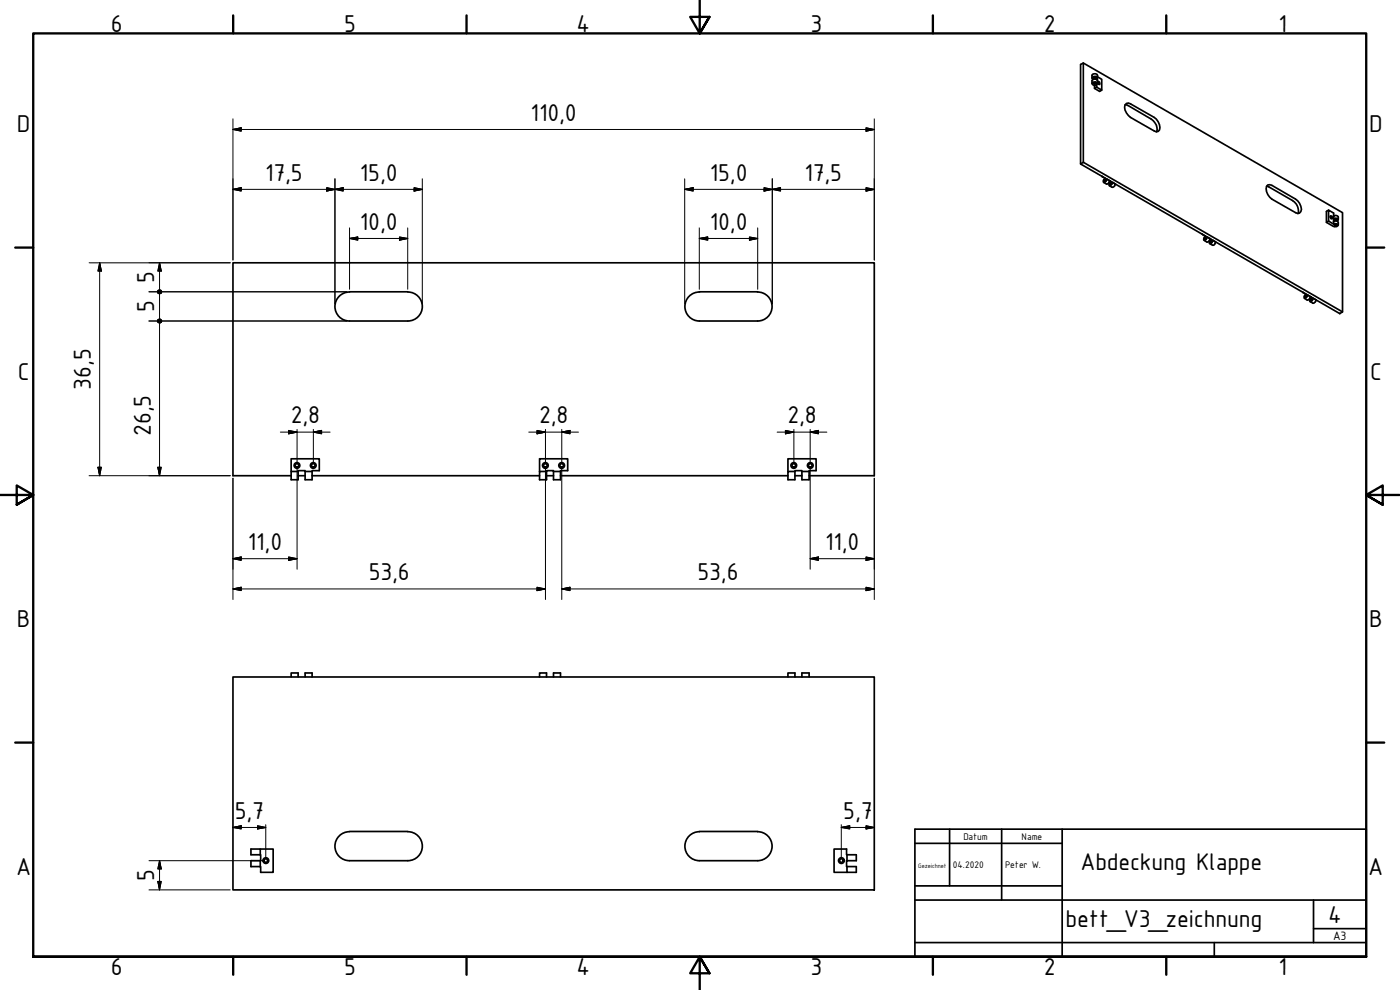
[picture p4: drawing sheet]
<svg xmlns="http://www.w3.org/2000/svg" width="420mm" height="297mm" viewBox="0 0 420 297" stroke-linecap="round" stroke-linejoin="round" font-family="sans-serif">
<!-- layer: Sichtbar (ISO) -->
<g fill="none" stroke="#000" stroke-width=".51">
<path d="M325.1 18.9v29.8M327.7 25v-.8a.95 .95 0 0 1 1.7 0v.8M327.7 23.4v-.8a.95 .95 0 0 1 1.7 0v.8M327.8 24.8a1 1 0 0 1 1.6 .3l-.9 .6-.6-.3zM328.2 24.9h.6l.1 .2-.5 .2zM328.2 23.2h.6l.1 .2-.5 .2-.2-.1zM328.5 25.7v.8l.6-.4M328.5 26.5l1.5 .9 .6-.4M329 23.8l.1 .1M329.1 23.7l.3-.3-.2-.3-1-.1-.4 .2 .2 .7M329.1 25.4v.7M329.4 23l1.2 .8v3.2l-1.5-.9"/>
<path d="M329.4 24.8l.2-.1 .2 .2 .1 .3-.2 .1M329.6 24.4l.5 .5-.2 .5-.3-.3zM337.6 31.5l.5-.5 .5-.1 .7 .3 7.1 4a3.7 3.7 0 0 1 1.6 3.8l-.4 .4-.6 .1-.6-.2-7.1-4.1a3.9 3.9 0 0 1-1.7-3.7zM337.7 31.4l.8 .2 7 4.1a3.3 3.3 0 0 1 1.6 3.8M324.3 49.2l.8-.5 77.8 44.9-.8 .5zM324.3 49.2v-29.8l.8-.5 77.8 44.9v29.8M330.7 52.9h.1M330.8 52.9l.8 .5-.5 .9 .2 .5 .4-.2 .5-.8 .9 .4M331.4 54l.5-.2-.2 .6-.4-.1zM333.1 54.3l.2 .1-.5 .8 .3 .5 .3-.1 .5-.9 .9 .5a1 1 0 0 1-1 1l-.9-.5M333.1 54.2a1.06 1.06 0 0 1-1 1l-.9-.5M333.4 54.7l.2 .4-.5 .4-.1-.2z"/>
<path d="M380.1 55.9l7.8 4.3a3.6 3.6 0 0 1 1.7 3.9M380.5 55.5l1.2 .1 7.1 4.1a3.6 3.6 0 0 1 1.6 3.8l-.4 .4-.6 .2-.6-.3-7.1-4.1a3.8 3.8 0 0 1-1.6-3.8zM360.9 70.3l.8 .5M361.5 71.4l.4-.2-.1 .6-.3 .1zM361.8 70.8l-.4 .4-.1 .8h.5l.5-.8 .9 .4a1.17 1.17 0 0 1-1 1l-.8-.5M363.2 71.7l.2 .2-.5 .7 .1 .4h.5l.5-.9 .9 .5-.7 1-1.2-.5M363.2 72.3l.5-.1-.2 .6-.4-.2zM398.7 63l-.6 .4v3.3l2.1 1.2 .9 .1 .4-.3 .1-.3-.3-.2h-1.1M398.7 66.3l-.6 .4M399.2 64.8l.6 .2v.6h-.3zM399.2 65.1l.4 .1-.1 .4M400.2 64.8a1.09 1.09 0 0 1 1.4 .3v.8"/>
<path d="M400.2 65.6v.8M400.2 65.6l1.1-.1 .3 .3v.3l-.4 .2M400.2 66.4a.94 .94 0 0 1 1.4 .3v.8M400.2 65.6v-1.7l-1.5-.9v3.3l1.5 .9M400.2 66.4v.8M400.2 66.3h.2M400.5 65.8h.6l.1 .2-.5 .2-.3-.2zM400.5 67.4l.2-.1 .5 .2-.5 .2-.3-.1zM104.9 87.6a4.3 4.3 0 0 0-4.4 4.4 4.3 4.3 0 0 0 4.4 4.3h17.5a4.3 4.3 0 0 0 4.3-4.3 4.3 4.3 0 0 0-4.3-4.4M104.9 87.6h17.5M209.9 96.3h17.5M209.9 87.6h17.5"/>
<path d="M209.9 87.6a4.3 4.3 0 0 0-4.4 4.4 4.3 4.3 0 0 0 4.4 4.3M227.4 87.6a4.3 4.3 0 0 1 4.3 4.4 4.3 4.3 0 0 1-4.3 4.3M391 87.7h.1M391 87.7l.9 .5-.5 .9 .2 .4 .9-.9 .8 .4a1.17 1.17 0 0 1-1 1l-.8-.5M391.7 88.8l.4-.2-.2 .6-.4-.1zM393.3 89.1h.3M393.4 89.7l.4-.1v.3l-.4 .3zM393.5 89.2l-.3 .4-.1 .8h.5l.5-.9 .9 .5-.7 1-1.1-.5M87.4 142.7h-17.5v-63.8h192.5v63.8h-19.6M87.4 141.5v-3.8h8.4v3.5h-2.1v2.7h-2.1v-2.7h-2.1v2.7h-2.1v-2.4h2.1M89.5 142.7h2.1M91.6 141.5h2.1"/>
<path d="M93.7 142.7h68.2M161.9 141.5v-3.8h8.5v3.5h-2.2v2.7h-2.1v-2.7h-2.1v2.7h-2.1v-2.4h2.1M164 142.7h2.1M166.1 141.5h2.1M168.2 142.7h68.3M236.5 141.5v-3.8h8.4v3.5h-2.1v2.7h-2.1v-2.7h-2.1v2.7h-2.1v-2.4h2.1M238.6 142.7h2.1M240.7 141.5h2.1M69.9 203.1h192.5v63.9h-192.5zM87.4 203.1v-1.2h2.1v1.2M91.6 203.1v-1.2h2.1v1.2M161.9 203.1v-1.2h2.1v1.2"/>
<path d="M166.1 203.1v-1.2h2.1v1.2M236.5 203.1v-1.2h2.1v1.2M240.7 203.1v-1.2h2.1v1.2M78.1 254.7h3.9v7h-3.8v-1.7h-2.9v-1.8h2.9v-1.7h-2.9v-1.8h2.8v1.8M78.1 258.2v1.8M104.9 249.5a4.3 4.3 0 0 0-4.4 4.4 4.3 4.3 0 0 0 4.4 4.3h17.5a4.3 4.3 0 0 0 4.3-4.3 4.3 4.3 0 0 0-4.3-4.4M104.9 249.5h17.5M209.9 249.5h17.5M209.9 258.2h17.5M209.9 249.5a4.3 4.3 0 0 0-4.4 4.4 4.3 4.3 0 0 0 4.4 4.3M227.4 249.5a4.3 4.3 0 0 1 4.3 4.4 4.3 4.3 0 0 1-4.3 4.3M254.2 256.5v1.7"/>
<path d="M254.2 260v1.7h2.8v-1.7h-2.9v-1.8h2.9v-1.7h-2.9v-1.8h-3.8v7h3.9"/>
<circle cx="89.1" cy="139.7" r=".54"/>
<circle cx="89.1" cy="139.7" r=".86"/>
<circle cx="94" cy="139.7" r=".54"/>
<circle cx="94" cy="139.7" r=".86"/>
<circle cx="163.7" cy="139.7" r=".54"/>
<circle cx="163.7" cy="139.7" r=".86"/>
<circle cx="168.6" cy="139.7" r=".54"/>
<circle cx="168.6" cy="139.7" r=".86"/>
<circle cx="238.2" cy="139.7" r=".54"/>
<circle cx="238.2" cy="139.7" r=".86"/>
<circle cx="243.2" cy="139.7" r=".54"/>
<circle cx="243.2" cy="139.7" r=".86"/>
<circle cx="79.8" cy="258.2" r=".54"/>
<circle cx="79.8" cy="258.2" r=".86"/>
<circle cx="252.5" cy="258.2" r=".86"/>
<circle cx="252.5" cy="258.2" r=".54"/>
</g>
<g fill="#000">
<circle cx="329.1" cy="23.7" r=".25"/>
<circle cx="400.2" cy="66.4" r=".25"/>
<circle cx="400.2" cy="64.8" r=".25"/>
</g>
<!-- layer: Rahmen (ISO) -->
<g fill="none" stroke="#000" stroke-width=".7">
<path d="M70 4.6v5.4M140 4.6v5.4M210 0v10l-2.9-4.9h5.8l-2.9 4.9 2.9-4.9M280 4.6v5.4M350 4.6v5.4M4.6 74.3h5.4M410 74.3h5.4M0 148.5h10l-5-2.8v5.7l5-2.9-5 2.9M420 148.5h-10l5-2.8v5.7l-5-2.9 5 2.9M4.6 222.8h5.4M410 222.8h5.4M10 287.1v-277.1h400v277.1h-400h400"/>
<path d="M70 287.1v5.4M140 287.1v5.4M212.9 292l-2.9-4.9 2.9 4.9h-5.8l2.9-4.9v9.9M280 287.1v5.4M350 287.1v5.4"/>
</g>
<!-- layer: Titel (ISO) -->
<path d="M274.6 248.8h135.4v38.3h-135.4zM274.6 253h44.2M285 248.8v17M300.6 248.8v21.3M318.8 248.8v38.3M274.6 265.8h44.2M274.6 270.1h135.4M394.2 278.6h15.8M394.2 270.1v12.7M274.6 282.8h135.4M364.4 282.8v4.3" fill="none" stroke="#000" stroke-width=".51"/>
<g fill="none" stroke="#000" stroke-width=".3">
<path d="M69.9 38.8l2.5-.5v1.1zM69.9 38.8h192.5M69.9 35.7v42.3M259.9 38.3l2.5 .5-2.5 .6zM262.4 35.7v42.3M69.9 56.8l2.5-.5v1zM69.9 56.8h56.8M98 56.3l2.5 .5-2.5 .5zM100.5 56.8l2.5-.5v1zM100.5 53.6v37.6M124.3 56.3l2.4 .5-2.4 .5zM126.7 53.6v37.6"/>
<path d="M205.5 56.8l2.5-.5v1zM205.5 56.8h56.9M205.5 53.6v37.6M229.3 56.3l2.5 .5-2.5 .5zM231.8 56.8l2.5-.5v1zM231.8 53.6v37.6M259.9 56.3l2.5 .5-2.5 .5zM26.7 78.9h42.4M29.9 78.9l.5 2.4h-1zM29.9 78.9v63.8M47.9 78.9l.5 2.4h-1zM47.9 78.9v8.1"/>
<path d="M104.9 71.6l2.5-.5v1zM104.9 71.6h17.5M104.9 68.4v18.4M119.9 71.1l2.5 .5-2.5 .5zM122.4 68.4v18.4M209.9 71.6l2.5-.5v1zM209.9 71.6h17.5M209.9 68.4v18.4M224.9 71.1l2.5 .5-2.5 .5zM227.4 68.4v18.4M44.7 96.3h59.4M44.7 87.6h59.4"/>
<path d="M47.9 88.2v7.5M47.9 97v45.7M84.1 129.7h15M86.6 129.1l2.6 .6-2.6 .5zM89.2 128.8v10.1M94 129.7l2.5-.6v1.1zM94 128.8v10.1M158.7 129.7h14.9M161.2 129.1l2.5 .6-2.5 .5zM163.7 128.8v10.1M168.6 129.7l2.5-.6v1.1zM168.6 128.8v10.1"/>
<path d="M233.2 129.7h15M235.7 129.1l2.6 .6-2.6 .5zM238.3 128.8v10.1M243.1 129.7l2.5-.6v1.1zM243.1 128.8v10.1M26.7 142.7h42.4M29.4 140.2h1l-.5 2.5zM47.4 140.2h1l-.5 2.5zM69.9 143.5v36.4M89.2 140.4v30.4M163.7 140.4v39.5M168.6 140.4v39.5"/>
<path d="M243.1 140.4v30.4M262.4 143.5v36.4M69.9 167.6l2.5-.5v1zM69.9 176.7l2.5-.5v1zM69.9 167.6h19.3M69.9 176.7h93.8M86.6 167.1l2.6 .5-2.6 .5zM161.2 176.2l2.5 .5-2.5 .5zM168.6 176.7l2.5-.5v1zM168.6 176.7h93.8M243.1 167.6l2.5-.5v1zM243.1 167.6h19.3"/>
<path d="M259.9 167.1l2.5 .5-2.5 .5zM259.9 176.2l2.5 .5-2.5 .5zM44.7 258.2h34.3M47.9 258.2l.5 2.5h-1zM47.9 258.2v8.8M69.9 248.3l2.5-.5v.9zM69.9 248.3h9.9M77.3 247.8l2.5 .5-2.5 .4zM79.8 247.4v10M252.5 248.3l2.5-.5v.9zM252.5 248.3h9.9M252.5 247.4v10"/>
<path d="M259.9 247.8l2.5 .5-2.5 .4zM44.7 267h24.4M47.4 264.5h1l-.5 2.5z"/>
</g>
<g fill="#000" stroke="#000" stroke-width=".3">
<path d="M69.9 38.8l2.5-.5zM69.9 38.8l2.5-.5v1.1zM259.9 39.4l2.5-.6zM259.9 38.3l2.5 .5-2.5 .6zM69.9 56.8l2.5-.5zM69.9 56.8l2.5-.5v1zM98 57.3l2.5-.5zM98 56.3l2.5 .5-2.5 .5zM100.5 56.8l2.5-.5zM100.5 56.8l2.5-.5v1zM124.3 57.3l2.4-.5zM124.3 56.3l2.4 .5-2.4 .5z"/>
<path d="M205.5 56.8l2.5-.5zM205.5 56.8l2.5-.5v1zM229.3 57.3l2.5-.5zM229.3 56.3l2.5 .5-2.5 .5zM231.8 56.8l2.5-.5zM231.8 56.8l2.5-.5v1zM259.9 57.3l2.5-.5zM259.9 56.3l2.5 .5-2.5 .5zM104.9 71.6l2.5-.5zM104.9 71.6l2.5-.5v1zM119.9 72.1l2.5-.5zM119.9 71.1l2.5 .5-2.5 .5z"/>
<path d="M209.9 71.6l2.5-.5zM209.9 71.6l2.5-.5v1zM224.9 72.1l2.5-.5zM224.9 71.1l2.5 .5-2.5 .5zM29.9 78.9l.5 2.4zM29.9 78.9l.5 2.4h-1zM47.9 78.9l.5 2.4zM47.9 78.9l.5 2.4h-1zM47.9 95.7l.4 .2 .2 .4zM47.4 95.9l.5-.2 .6 .6zM47.4 95.9l1.1 .4h-1.3zM47.2 96.3h1.3l-1.1 .5z"/>
<path d="M47.4 96.8l1.1-.5-.6 .7zM47.9 97l.6-.7-.2 .5zM48.5 96.3l-.2 .5zM47.9 87l.4 .1 .2 .5zM47.4 87.1l.5-.1 .6 .6zM47.4 87.1l1.1 .5h-1.3zM47.2 87.6h1.3l-1.1 .4zM47.4 88l1.1-.4-.6 .6zM47.9 88.2l.6-.6-.2 .4zM48.5 87.6l-.2 .4zM86.6 130.2l2.6-.5zM86.6 129.1l2.6 .6-2.6 .5z"/>
<path d="M94 129.7l2.5-.6zM94 129.7l2.5-.6v1.1zM161.2 130.2l2.5-.5zM161.2 129.1l2.5 .6-2.5 .5zM168.6 129.7l2.5-.6zM168.6 129.7l2.5-.6v1.1zM235.7 130.2l2.6-.5zM235.7 129.1l2.6 .6-2.6 .5zM243.1 129.7l2.5-.6zM243.1 129.7l2.5-.6v1.1zM29.4 140.2l.5 2.5zM29.4 140.2h1l-.5 2.5z"/>
<path d="M47.4 140.2l.5 2.5zM47.4 140.2h1l-.5 2.5zM69.9 167.6l2.5-.5zM69.9 167.6l2.5-.5v1zM69.9 176.7l2.5-.5zM69.9 176.7l2.5-.5v1zM86.6 168.1l2.6-.5zM86.6 167.1l2.6 .5-2.6 .5zM161.2 177.2l2.5-.5zM161.2 176.2l2.5 .5-2.5 .5zM168.6 176.7l2.5-.5zM168.6 176.7l2.5-.5v1z"/>
<path d="M243.1 167.6l2.5-.5zM243.1 167.6l2.5-.5v1zM259.9 168.1l2.5-.5zM259.9 167.1l2.5 .5-2.5 .5zM259.9 177.2l2.5-.5zM259.9 176.2l2.5 .5-2.5 .5zM69.9 248.3l2.5-.5zM69.9 248.3l2.5-.5v.9zM77.3 248.7l2.5-.4zM77.3 247.8l2.5 .5-2.5 .4zM252.5 248.3l2.5-.5zM252.5 248.3l2.5-.5v.9z"/>
<path d="M259.9 248.7l2.5-.4zM259.9 247.8l2.5 .5-2.5 .4zM47.4 264.5l.5 2.5zM47.4 264.5h1l-.5 2.5zM47.9 258.2l.5 2.5zM47.9 258.2l.5 2.5h-1z"/>
</g>
<g font-size="7.9">
<text x="33.3" y="9.6">6</text>
<text x="103.3" y="9.6">5</text>
<text x="173" y="9.6">4</text>
<text x="243.3" y="9.6">3</text>
<text x="313.2" y="9.6">2</text>
<text x="383.7" y="9.6">1</text>
<text x="5.1" y="39.7">D</text>
<text x="159.3" y="36.2">110,0</text>
<text x="410.9" y="39.7">D</text>
<text x="79.6" y="54.2">17,5</text>
<text x="108" y="54.2">15,0</text>
<text x="213" y="54.2">15,0</text>
<text x="241.4" y="54.2">17,5</text>
<text x="108" y="68.9">10,0</text>
<text x="213" y="68.9">10,0</text>
<text x="46.3" y="84.9" transform="rotate(-90 46.3 84.9)">5</text>
<text x="46.3" y="93.7" transform="rotate(-90 46.3 93.7)">5</text>
<text x="5.3" y="113.9">C</text>
<text x="411.2" y="113.9">C</text>
<text x="27.3" y="116.9" transform="rotate(-90 27.3 116.9)">36,5</text>
<text x="45.3" y="130.7" transform="rotate(-90 45.3 130.7)">26,5</text>
<text x="87.2" y="127">2,8</text>
<text x="161.8" y="127">2,8</text>
<text x="236.3" y="127">2,8</text>
<text x="74.4" y="165">11,0</text>
<text x="247.6" y="165">11,0</text>
<text x="110.7" y="174.1">53,6</text>
<text x="209.4" y="174.1">53,6</text>
<text x="5.1" y="188.1">B</text>
<text x="410.9" y="188.1">B</text>
<text x="70.5" y="245.7">5,7</text>
<text x="253" y="245.7">5,7</text>
<text x="4.8" y="262.4">A</text>
<text x="410.7" y="262.4">A</text>
<text x="46.3" y="264.3" transform="rotate(-90 46.3 264.3)">5</text>
<text x="319.8" y="278.2">bett_V3_zeichnung</text>
<text x="398.6" y="276.8">4</text>
<text x="33.3" y="292.5">6</text>
<text x="103.3" y="292.5">5</text>
<text x="173" y="292.5">4</text>
<text x="243.3" y="292.5">3</text>
<text x="313.2" y="292.5">2</text>
<text x="383.7" y="292.5">1</text>
</g>
<text font-size="7.8" x="324.3" y="261.2">Abdeckung Klappe</text>
<text font-size="3.9" x="400.1" y="282">A3</text>
<g font-size="3.1">
<text x="289.1" y="252">Datum</text>
<text x="306.6" y="252">Name</text>
<text x="286" y="260.5">04.2020</text>
<text x="301.6" y="260.5">Peter W.</text>
</g>
<text font-size="2" x="275.6" y="260.5">Gezeichnet</text>
</svg>
